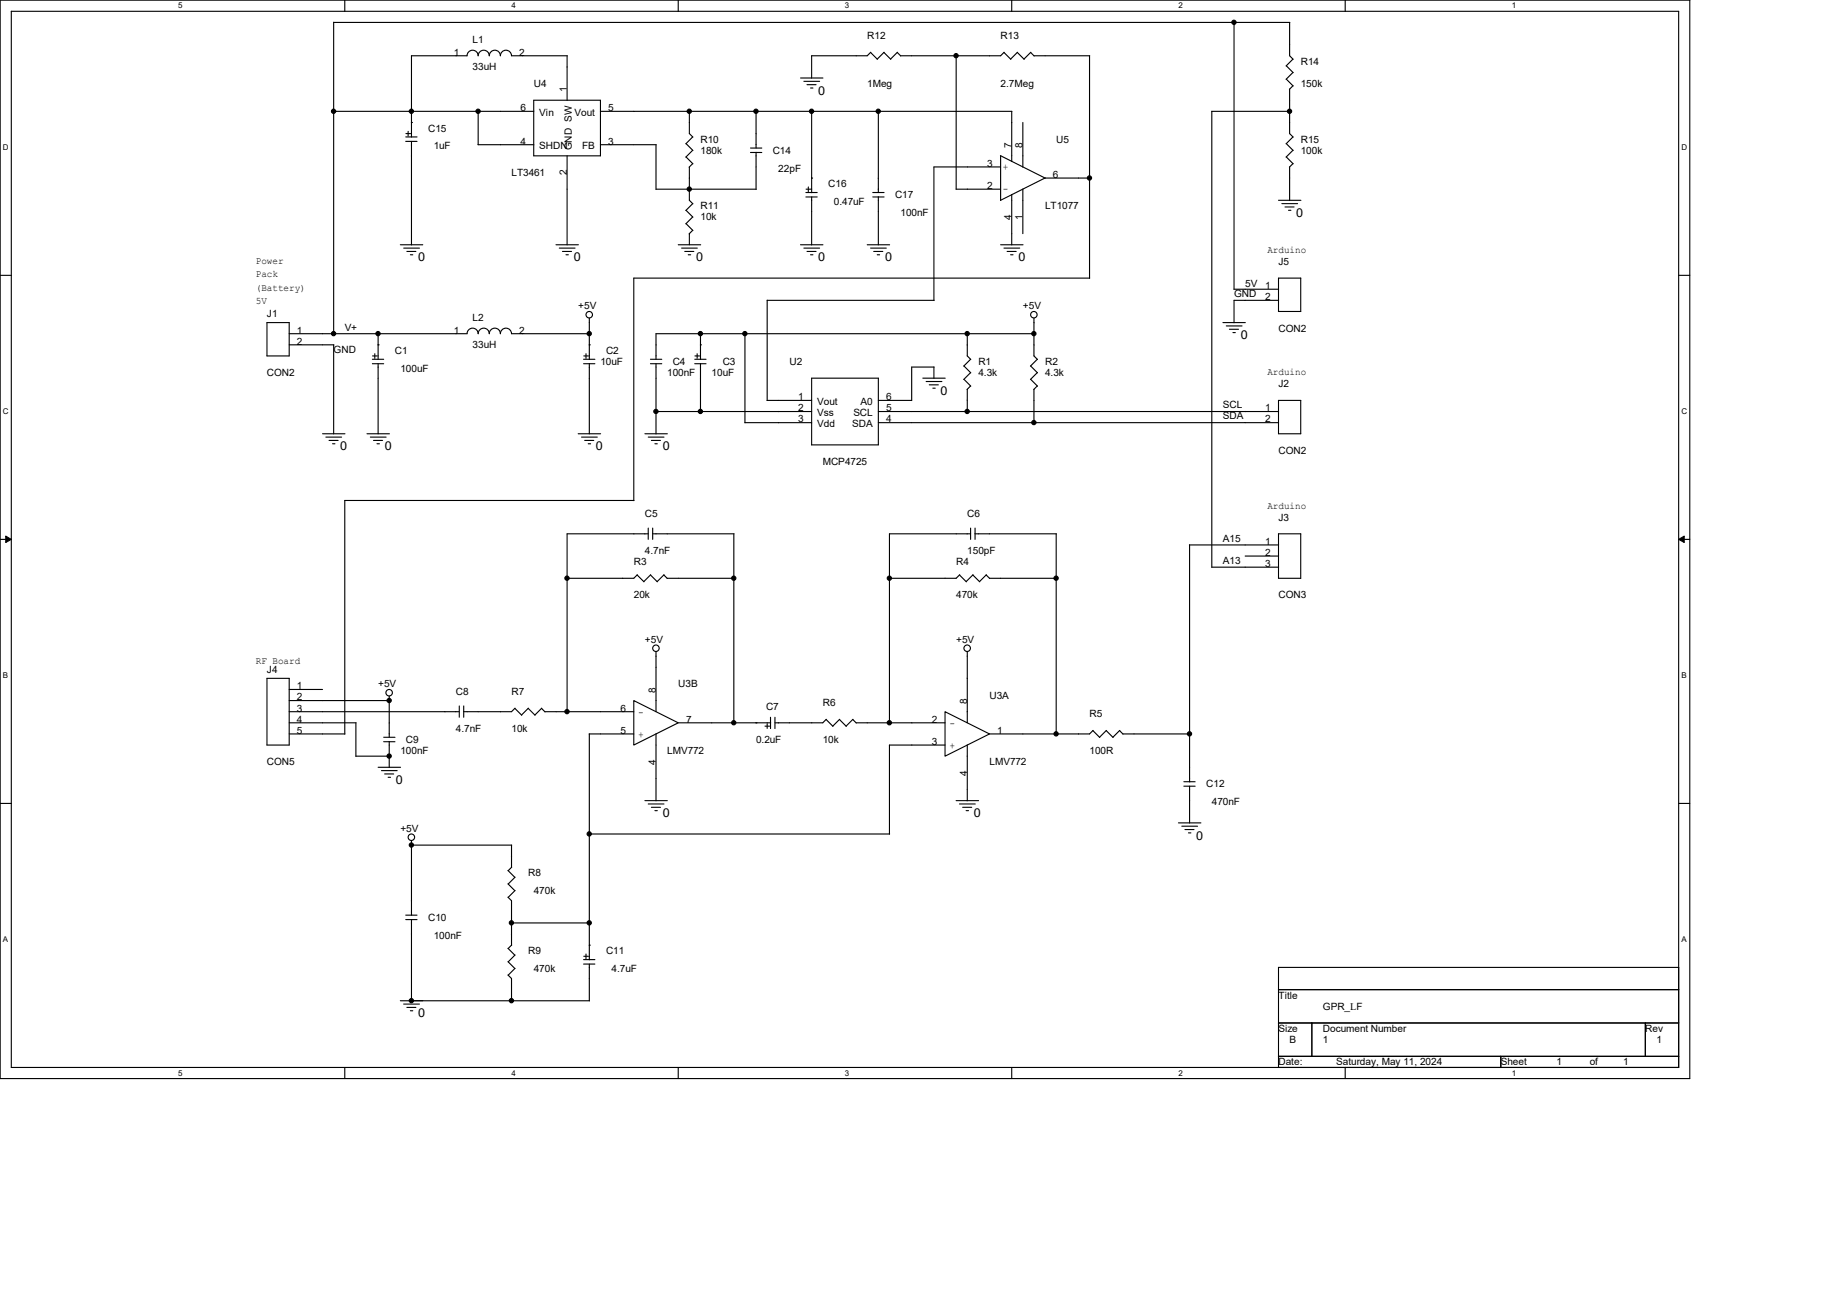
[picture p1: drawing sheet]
<svg xmlns="http://www.w3.org/2000/svg" width="420mm" height="297mm" viewBox="0 0 420 297" stroke-linecap="round" stroke-linejoin="round" font-family="sans-serif">
<path d="M0 0h386.1v246.4h-386.1zM2.6 2.6h381v241.3h-381z" fill="none" stroke="#000" stroke-width=".25"/>
<g fill="#fff">
<path d="M40.7 .3h1v2h-1z"/>
<path d="M40.7 244.1h1v2h-1z"/>
</g>
<path d="M78.8 0v2.6M78.8 243.9v2.5" fill="none" stroke="#000" stroke-width=".25"/>
<g fill="#fff">
<path d="M116.9 .3h1v2h-1z"/>
<path d="M116.9 244.1h1v2h-1z"/>
</g>
<path d="M155 0v2.6M155 243.9v2.5" fill="none" stroke="#000" stroke-width=".25"/>
<g fill="#fff">
<path d="M193.1 .3h1v2h-1z"/>
<path d="M193.1 244.1h1v2h-1z"/>
</g>
<path d="M231.2 0v2.6M231.2 243.9v2.5" fill="none" stroke="#000" stroke-width=".25"/>
<g fill="#fff">
<path d="M269.3 .3h1v2h-1z"/>
<path d="M269.3 244.1h1v2h-1z"/>
</g>
<path d="M307.4 0v2.6M307.4 243.9v2.5" fill="none" stroke="#000" stroke-width=".25"/>
<g fill="#fff">
<path d="M345.5 .3h1v2h-1z"/>
<path d="M345.5 244.1h1v2h-1z"/>
<path d="M.7 32.7h1.2v2h-1.2z"/>
<path d="M384.2 32.7h1.3v2h-1.3z"/>
<path d="M.7 93h1.2v2h-1.2z"/>
<path d="M384.2 93h1.3v2h-1.3z"/>
</g>
<path d="M0 62.9h2.6M383.6 62.9h2.5" fill="none" stroke="#000" stroke-width=".25"/>
<g fill="#fff">
<path d="M.7 153.4h1.2v2h-1.2z"/>
<path d="M384.2 153.4h1.2v2h-1.2z"/>
</g>
<path d="M0 123.2h2.6M383.6 123.2h2.5" fill="none" stroke="#000" stroke-width=".25"/>
<path d="M1.3 122.5l1.3 .7-1.3 .8zM383.6 123.2l1.3-.7v1.5z" fill="#000" stroke="#000" stroke-width=".23"/>
<g fill="#fff">
<path d="M.7 213.7h1.2v2h-1.2z"/>
<path d="M384.2 213.7h1.2v2h-1.2z"/>
</g>
<g fill="none" stroke="#000" stroke-width=".25">
<path d="M76.2 5.1v71.2M76.2 5.1h218.5M129.6 12.7v10.2M129.6 12.7h-12.7a1.27 1.27 0 0 0-1.3-1.2 1.27 1.27 0 0 0-1.3 1.2 1.27 1.27 0 0 0-1.2-1.2 1.27 1.27 0 0 0-1.3 1.2 1.27 1.27 0 0 0-1.3-1.2 1.27 1.27 0 0 0-1.2 1.2 1.27 1.27 0 0 0-1.3-1.2 1.27 1.27 0 0 0-1.3 1.2h-12.7v18.6M182.9 17.8h5.1M183.7 18.6h3.6M184.4 19.3h2.1M198.9 12l1.6 1.5M199 11.9l-.8 .8h-12.7v5.2M202 12l1.5 1.5M202 11.9l-1.6 1.6M205 12l.8 .8"/>
<path d="M205.1 11.9l-1.6 1.6M218.5 12.7v30.5h10.1M229.4 12l1.6 1.5M229.4 11.9l-.8 .8h-22.8M232.5 12l1.5 1.5M232.5 11.9l-1.6 1.6M235.5 12l.8 .8M235.5 11.9l-1.5 1.6M236.3 12.7h12.7M249 12.7v50.9M282 5.1v61M293.9 15l1.6 1.6"/>
<path d="M293.9 18.1l1.6 1.5M294.7 5.1v7.6l.8 .8M295.4 13.5l-1.5 1.6M295.4 16.6l-1.5 1.5M295.4 19.6l-.8 .8M76.2 25.4h45.8M92.7 31.3h2.6M92.7 32.3h2.6M92.8 30.5h1M93.3 30v1.1M94 28h.1M94 32.3v23.7"/>
<path d="M109.2 33.1h12.8M109.3 25.4v7.7M122 22.9h15.2v12.7h-15.2zM129.6 35.6v20.4M137.2 33.1h12.7M137.2 25.4h94M149.9 33.1v10.2l22.9-.1M156.8 32.8l1.5 1.6M156.8 35.9l1.5 1.5M157.5 25.4v5.1l.8 .8M158.3 31.3l-1.6 1.6M158.3 34.3l-1.6 1.6"/>
<path d="M158.3 37.4l-.8 .8v7.6l.8 .8M171.5 34.8h2.6M171.5 33.8h2.6M172.8 25.4v8.4M172.8 34.8v8.5M185.2 20.1h.6M185.5 25.4v18.6M200.7 25.4v18.6M228.6 35.6l10.2 5.1h10.2M228.6 35.6v10.2M228.6 38.1h-15.2v30.6M231.2 25.4v11.5"/>
<path d="M233.7 28v10.2M276.9 25.4h17.8M276.9 25.4v104.2M293.9 32.8l1.6 1.6M293.9 35.9l1.6 1.5M294.7 20.4v10.1l.8 .8M295.4 37.4l-.7 .7v7.7M295.4 31.3l-1.5 1.6M295.4 34.3l-1.5 1.6M91.5 55.9h5.1M92.2 56.7h3.6M93 57.4h2"/>
<path d="M93.8 58.2h.5M127 55.9h5.2M127.8 56.7h3.6M128.5 57.4h2.1M129.3 58.2h.6M155 55.9h5.1M155.7 56.7h3.6M156.5 57.4h2M156.8 48l1.5 1.6M156.8 51.1l1.5 1.6M157.3 58.2h.5M157.5 53.4v2.5"/>
<path d="M158.3 52.6l-.8 .8M158.3 46.5l-1.6 1.6M158.3 49.6l-1.6 1.5M182.9 55.9h5.1M183.7 56.7h3.6M184.2 44h2.5M184.2 45h2.5M184.2 43.2h1.1M184.4 57.4h2.1M184.7 42.7v1.1M185.2 58.2h.6M185.5 40.7h.1"/>
<path d="M185.5 45v11M198.2 55.9h5.1M198.9 56.7h3.6M199.4 44h2.6M199.4 45h2.6M199.6 57.4h2.1M200.4 58.2h.6M200.7 45v11M228.6 55.9h5.2M229.4 56.7h3.6M230.1 57.4h2.1M230.9 58.2h.6"/>
<path d="M231.2 44.4v11.6M233.7 43.2v10.2M238.8 40.6l-10.2 5.2M292.1 45.8h5.2M292.9 46.5h3.6M293.6 47.3h2.1M294.4 48h.6M61 73.7h5.1v7.6h-5.1zM66.1 76.2h40.6a1.27 1.27 0 0 1 1.3-1.2 1.27 1.27 0 0 1 1.3 1.2 1.27 1.27 0 0 1 1.2-1.2 1.27 1.27 0 0 1 1.3 1.2 1.27 1.27 0 0 1 1.3-1.2 1.27 1.27 0 0 1 1.2 1.2 1.27 1.27 0 0 1 1.3-1.2 1.27 1.27 0 0 1 1.3 1.2h17.8M66.1 78.8h10.2l-.1 20.3M86.4 78.8h.1M86.4 76.2v5.9"/>
<path d="M134.7 78.8h.1M134.7 72.7v9.4M160.1 78.8h.1M160.1 76.2v5.9M170.2 76.2v20.4M213.4 68.6h-38.1v22.9M221 76.2v5.1l.8 .8M236.3 72.7v8.6l.8 .8M236.3 76.2h-86.4v5.9M249 63.5h-104.2v50.9M279.4 73.7h5.2M280.2 74.5h3.6"/>
<path d="M280.9 75.2h2.1M281.7 76h.6M281.9 66.1h10.2M292.1 63.5h5.1v7.7h-5.1zM292.1 68.6h-10.1v5.1M73.7 99.1h5.1M74.5 99.9h3.6M83.9 99.1h5.1M84.6 99.9h3.6M85.1 82.1h2.6M85.1 83.1h2.6M85.1 81.3h1.1"/>
<path d="M85.6 80.8v1.1M86.4 83.1v16M132.1 99.1h5.1M132.9 99.9h3.6M133.4 82.1h2.5M133.4 83.1h2.5M133.4 81.3h1.1M133.9 80.8v1.1M134.7 83.1v16M147.4 99.1h5.1M148.1 99.9h3.6M148.6 82.1h2.6"/>
<path d="M148.6 83.1h2.6M149.9 83.1v16M149.9 94h35.6M158.8 82.1h2.5M158.8 83.1h2.5M158.8 81.3h1.1M159.3 80.8v1.1M160.1 83.1v11M170.2 96.6h15.3M175.3 91.5h10.2M185.5 86.4h15.2v15.2h-15.2zM200.7 91.5h7.6"/>
<path d="M200.7 94h91.4M200.7 96.6h91.4M210.9 86.4h5.1M211.6 87.2h3.6M212.3 87.9h2.1M213.1 88.7h.6M213.4 86.4v-2.5h-5.1v7.6M220.3 83.6l1.5 1.6M220.3 86.7l1.5 1.5M221 88.9v5.2M221.8 82.1l-1.6 1.6M221.8 85.1l-1.6 1.6"/>
<path d="M221.8 88.2l-.8 .8M235.5 86.7l1.6 1.5M236.3 88.9v7.7M237 82.1l-1.5 1.6 1.6 1.5M237 85.1l-1.5 1.6M237 88.2l-.8 .8M292.1 91.5h5.1v7.6h-5.1zM75.2 100.6h2.1M76 101.4h.5M85.3 100.6h2.1M86.1 101.4h.6M133.6 100.6h2.1"/>
<path d="M134.4 101.4h.6M144.9 114.3h-66.1v53.4M148.8 100.6h2.1M149.6 101.4h.6M145.6 131.4l1.6 1.5M145.6 131.3l-.8 .8h-15.2M148.1 122h-18.5v40.6M148.1 120.6v2.6M148.6 131.4l1.6 1.5M148.7 131.3l-1.6 1.6M149.1 122h18.6M149.1 120.6v2.6"/>
<path d="M151.7 131.4l.8 .8M151.7 131.3l-1.5 1.6M152.4 132.1h15.3M167.7 122v43.2M219.2 131.4l1.6 1.5M219.3 131.3l-.8 .8h-15.3M221.8 122h-18.6v43.2M221.8 120.6v2.6M222.3 131.4l1.6 1.5M222.3 131.3l-1.5 1.6M222.8 122h18.6l-.1 45.7M222.8 120.6v2.6"/>
<path d="M226.1 132.1h15.3M226.1 132.2l-.7-.9-1.6 1.6M284.5 127h7.6M292.1 122h5.1v10.1h-5.1zM292.1 124.5h-20.3v54.1M292.1 129.6h-15.2M61 155h5.1v15.2h-5.1zM66.1 157.5h7.6M88.9 159v9.4M149.9 148.9v13.7M221 148.9v16.2M66.1 167.7h12.7"/>
<path d="M66.1 165.1h15.3l-.1 7.7M66.1 160.1h22.9M66.1 162.6h38.8M81.3 172.8h7.7M86.4 175.3h5.1M87.2 176.1h3.6M87.7 169.5h2.6M87.7 168.4h2.6M87.9 176.8h2.1M88.7 177.6h.5M88.9 169.4v5.9M104.9 161.3v2.6"/>
<path d="M106 161.3v2.6M117.6 161.8l1.6 1.6M117.7 161.8l-.8 .8h-11M120.7 161.8l1.6 1.6M120.7 161.8l-1.5 1.6M123.7 161.8l.8 .8M123.8 161.8l-1.6 1.6M124.5 162.6h20.3M144.8 160.1l10.2 5-10.2 5.1zM144.8 167.7h-10.1v51.6M149.9 167.6v15.4M155 165.1h21.1"/>
<path d="M172.8 165.1h.1M174.8 165.9h1.1M175.3 165.4v1M176.1 163.9v2.6M177.1 163.9v2.6M188.8 164.4l1.5 1.5M188.8 164.3l-.8 .8h-10.9M191.8 164.4l1.6 1.5M191.9 164.3l-1.6 1.6M194.9 164.4l.8 .8M194.9 164.3l-1.6 1.6M215.9 162.6l10.2 5.1-10.2 5.1z"/>
<path d="M215.9 170.2h-12.7v20.4M215.9 165.1h-20.3M221 170.2v12.8M249.7 166.9l1.6 1.6M249.8 166.9l-.8 .8h-22.9M252.8 166.9l-1.6 1.5M255.8 166.9l.8 .8M255.9 166.9l-1.6 1.6-1.5-1.6M256.6 167.7h15.3M270.5 178.6h2.6M270.5 179.6h2.6M271.8 179.6v8.4"/>
<path d="M0 183.6h2.6M94 192.1v17M94 193.1h22.9M116.1 198.9l1.5 1.5M116.9 193.1v5.1M116.9 198.1l-.8 .8M134.7 190.5h68.6M147.4 182.9h5.1M148.1 183.7h3.6M148.8 184.4h2.1M149.6 185.2h.6M218.5 182.9h5.1"/>
<path d="M219.2 183.7h3.6M220 184.4h2M220.8 185.2h.5M269.3 188h5.1M270 188.8h3.6M270.8 189.5h2M271.6 190.3h.5M383.6 183.6h2.5M92.7 209.1h2.6M92.7 210.1h2.6M94 210.1v18.6M116.1 219.7l1.5 1.6"/>
<path d="M116.1 216.7l1.5 1.5M116.1 205l.8 .8v10.1M116.1 201.9l1.5 1.6M116.9 210.9h17.8M116.9 215.9l-.8 .8M117.7 218.2l-1.6 1.6M117.7 203.5l-1.6 1.5M117.7 200.4l-1.6 1.6M133.4 219.2h2.5M133.4 218.5h1.1M133.9 218v1M134.7 215.9h.1"/>
<path d="M91.5 228.6h43.2M92.2 229.4h3.6M93 230.2h2M93.8 230.9h.5M116.1 222.8l.8 .8v5.1M117.7 221.2l-1.6 1.6M133.4 220.3h2.5M134.7 220.3v8.4M292.1 221h91.5v22.9h-91.5zM292.1 226.1h91.5M292.1 233.7h91.5M299.8 233.7v7.6"/>
<path d="M376 233.7v7.6M292.1 241.3h91.5M342.9 241.3v2.6"/>
<circle cx="134.6" cy="71.9" r=".74"/>
<circle cx="236.2" cy="71.9" r=".74"/>
<circle cx="88.9" cy="158.3" r=".74"/>
<circle cx="149.9" cy="148.1" r=".74"/>
<circle cx="221" cy="148.1" r=".74"/>
<circle cx="94" cy="191.3" r=".74"/>
</g>
<g fill="#000" stroke="#000" stroke-width=".25">
<circle cx="218.5" cy="12.7" r=".49"/>
<circle cx="282" cy="5.1" r=".49"/>
<circle cx="76.2" cy="25.4" r=".49"/>
<circle cx="94" cy="25.4" r=".49"/>
<circle cx="109.2" cy="25.4" r=".49"/>
<circle cx="157.5" cy="25.4" r=".49"/>
<circle cx="172.7" cy="25.4" r=".49"/>
<circle cx="185.4" cy="25.4" r=".49"/>
<circle cx="200.7" cy="25.4" r=".49"/>
<circle cx="294.7" cy="25.4" r=".49"/>
<circle cx="157.5" cy="43.2" r=".49"/>
<circle cx="248.9" cy="40.7" r=".49"/>
<circle cx="76.2" cy="76.2" r=".49"/>
<circle cx="86.4" cy="76.2" r=".49"/>
<circle cx="134.6" cy="76.2" r=".49"/>
<circle cx="160" cy="76.2" r=".49"/>
<circle cx="170.2" cy="76.2" r=".49"/>
<circle cx="221" cy="76.2" r=".49"/>
<circle cx="236.2" cy="76.2" r=".49"/>
<circle cx="149.9" cy="94" r=".49"/>
<circle cx="160" cy="94" r=".49"/>
<circle cx="221" cy="94" r=".49"/>
<circle cx="236.2" cy="96.5" r=".49"/>
<circle cx="129.6" cy="132.1" r=".49"/>
<circle cx="167.7" cy="132.1" r=".49"/>
<circle cx="203.2" cy="132.1" r=".49"/>
<circle cx="241.3" cy="132.1" r=".49"/>
<circle cx="88.9" cy="160" r=".49"/>
<circle cx="88.9" cy="172.7" r=".49"/>
<circle cx="129.6" cy="162.6" r=".49"/>
<circle cx="167.7" cy="165.1" r=".49"/>
<circle cx="203.2" cy="165.1" r=".49"/>
<circle cx="241.3" cy="167.7" r=".49"/>
<circle cx="271.8" cy="167.7" r=".49"/>
<circle cx="94" cy="193.1" r=".49"/>
<circle cx="134.6" cy="190.5" r=".49"/>
<circle cx="116.9" cy="210.8" r=".49"/>
<circle cx="134.6" cy="210.8" r=".49"/>
<circle cx="94" cy="228.6" r=".49"/>
<circle cx="116.9" cy="228.6" r=".49"/>
</g>
<g font-size="2.8">
<text x="187" y="21.6">0</text>
<text x="296.2" y="49.6">0</text>
<text x="95.5" y="59.7">0</text>
<text x="131.1" y="59.7">0</text>
<text x="159" y="59.7">0</text>
<text x="187" y="59.7">0</text>
<text x="202.2" y="59.7">0</text>
<text x="232.7" y="59.7">0</text>
<text x="283.5" y="77.5">0</text>
<text x="214.9" y="90.2">0</text>
<text x="77.8" y="102.9">0</text>
<text x="87.9" y="102.9">0</text>
<text x="136.2" y="102.9">0</text>
<text x="151.4" y="102.9">0</text>
<text x="90.5" y="179.1">0</text>
<text x="151.4" y="186.7">0</text>
<text x="222.5" y="186.7">0</text>
<text x="273.3" y="191.8">0</text>
<text x="95.5" y="232.5">0</text>
</g>
<g font-size="2.3">
<text x="108" y="9.7">L1</text>
<text x="198.2" y="9">R12</text>
<text x="228.6" y="9">R13</text>
<text x="103.7" y="12.7">1</text>
<text x="108" y="16.1">33uH</text>
<text x="118.7" y="12.7">2</text>
<text x="297.2" y="14.8">R14</text>
<text x="122" y="19.9">U4</text>
<text x="129.5" y="21.1" transform="rotate(-90 129.5 21.1)">1</text>
<text x="198.2" y="19.9">1Meg</text>
<text x="228.6" y="19.9">2.7Meg</text>
<text x="297.2" y="19.9">150k</text>
<text x="118.9" y="25.4">6</text>
<text x="123.2" y="26.5">Vin</text>
<text x="131.3" y="26.5">Vout</text>
<text x="139" y="25.4">5</text>
<text x="97.8" y="30.1">C15</text>
<text x="99.1" y="34.1">1uF</text>
<text x="118.9" y="33">4</text>
<text x="123.2" y="34.1">SHDN</text>
<text x="130.6" y="34.3" transform="rotate(-90 130.6 34.3)">GND SW</text>
<text x="133" y="34.1">FB</text>
<text x="139" y="33">3</text>
<text x="160.1" y="32.6">R10</text>
<text x="160.1" y="35.1">180k</text>
<text x="176.6" y="35.1">C14</text>
<text x="231.1" y="33.8" transform="rotate(-90 231.1 33.8)">7</text>
<text x="233.7" y="33.8" transform="rotate(-90 233.7 33.8)">8</text>
<text x="241.3" y="32.6">U5</text>
<text x="297.2" y="32.6">R15</text>
<text x="297.2" y="35.1">100k</text>
<text x="116.9" y="40.2">LT3461</text>
<text x="129.5" y="40" transform="rotate(-90 129.5 40)">2</text>
<text x="177.8" y="39.2">22pF</text>
<text x="225.6" y="38.1">3</text>
<text x="229.2" y="38.7">+</text>
<text x="240.6" y="40.6">6</text>
<text x="160.1" y="47.8">R11</text>
<text x="189.3" y="42.8">C16</text>
<text x="190.5" y="46.8">0.47uF</text>
<text x="204.5" y="45.3">C17</text>
<text x="225.6" y="43.2">2</text>
<text x="229.2" y="43.8">-</text>
<text x="238.8" y="47.8">LT1077</text>
<text x="160.1" y="50.4">10k</text>
<text x="205.8" y="49.4">100nF</text>
<text x="231.1" y="50.2" transform="rotate(-90 231.1 50.2)">4</text>
<text x="233.7" y="50.2" transform="rotate(-90 233.7 50.2)">1</text>
<text x="289.6" y="57.8">Arduino</text>
<text x="58.5" y="60.3">Power</text>
<text x="58.5" y="63.4">Pack</text>
<text x="284.5" y="65.6">5V</text>
<text x="292.1" y="60.5">J5</text>
<text x="58.5" y="66.4">(Battery)</text>
<text x="58.5" y="69.5">5V</text>
<text x="132.1" y="70.7">+5V</text>
<text x="233.7" y="70.7">+5V</text>
<text x="282" y="67.9">GND</text>
<text x="289.1" y="66">1</text>
<text x="289.1" y="68.6">2</text>
<text x="61" y="72.5">J1</text>
<text x="67.9" y="76.2">1</text>
<text x="78.8" y="75.5">V+</text>
<text x="103.7" y="76.2">1</text>
<text x="108" y="73.2">L2</text>
<text x="118.7" y="76.2">2</text>
<text x="292.1" y="75.8">CON2</text>
<text x="67.9" y="78.7">2</text>
<text x="76.2" y="80.6">GND</text>
<text x="90.2" y="80.9">C1</text>
<text x="108" y="79.6">33uH</text>
<text x="137.2" y="83.4">10uF</text>
<text x="138.5" y="80.9">C2</text>
<text x="153.7" y="83.4">C4</text>
<text x="165.1" y="83.4">C3</text>
<text x="180.4" y="83.4">U2</text>
<text x="223.6" y="83.4">R1</text>
<text x="238.8" y="83.4">R2</text>
<text x="61" y="85.9">CON2</text>
<text x="91.5" y="84.9">100uF</text>
<text x="152.4" y="85.9">100nF</text>
<text x="162.6" y="85.9">10uF</text>
<text x="223.6" y="85.9">4.3k</text>
<text x="238.8" y="85.9">4.3k</text>
<text x="289.6" y="85.7">Arduino</text>
<text x="292.1" y="88.5">J2</text>
<text x="182.4" y="91.4">1</text>
<text x="182.4" y="94">2</text>
<text x="186.7" y="92.5">Vout</text>
<text x="186.7" y="95.1">Vss</text>
<text x="195" y="95.1">SCL</text>
<text x="196.6" y="92.5">A0</text>
<text x="202.5" y="94">5</text>
<text x="202.5" y="91.4">6</text>
<text x="279.4" y="95.8">SDA</text>
<text x="279.4" y="93.3">SCL</text>
<text x="289.1" y="94">1</text>
<text x="182.4" y="96.5">3</text>
<text x="186.7" y="97.6">Vdd</text>
<text x="194.7" y="97.6">SDA</text>
<text x="202.5" y="96.5">4</text>
<text x="289.1" y="96.5">2</text>
<text x="188" y="106.3">MCP4725</text>
<text x="292.1" y="103.7">CON2</text>
<text x="147.4" y="118.2">C5</text>
<text x="221" y="118.2">C6</text>
<text x="289.6" y="116.2">Arduino</text>
<text x="292.1" y="119">J3</text>
<text x="279.4" y="123.8">A15</text>
<text x="289.1" y="124.5">1</text>
<text x="144.8" y="129.1">R3</text>
<text x="147.4" y="126.6">4.7nF</text>
<text x="218.5" y="129.1">R4</text>
<text x="221" y="126.6">150pF</text>
<text x="279.4" y="128.9">A13</text>
<text x="289.1" y="127">2</text>
<text x="289.1" y="129.5">3</text>
<text x="144.8" y="136.7">20k</text>
<text x="218.5" y="136.7">470k</text>
<text x="292.1" y="136.7">CON3</text>
<text x="147.4" y="146.9">+5V</text>
<text x="218.5" y="146.9">+5V</text>
<text x="58.5" y="151.8">RF Board</text>
<text x="61" y="153.8">J4</text>
<text x="67.9" y="157.5">1</text>
<text x="67.9" y="160">2</text>
<text x="86.4" y="157.1">+5V</text>
<text x="104.2" y="158.8">C8</text>
<text x="116.9" y="158.8">R7</text>
<text x="149.9" y="158.3" transform="rotate(-90 149.9 158.3)">8</text>
<text x="155" y="157.1">U3B</text>
<text x="188" y="161.4">R6</text>
<text x="221" y="160.8" transform="rotate(-90 221 160.8)">8</text>
<text x="226.1" y="159.6">U3A</text>
<text x="67.9" y="162.6">3</text>
<text x="67.9" y="165.1">4</text>
<text x="67.9" y="167.6">5</text>
<text x="104.2" y="167.2">4.7nF</text>
<text x="116.9" y="167.2">10k</text>
<text x="141.8" y="167.6">5</text>
<text x="141.8" y="162.6">6</text>
<text x="147.1" y="162.2" transform="rotate(-180 147.1 162.2)">-</text>
<text x="147.1" y="167.3" transform="rotate(-180 147.1 167.3)">+</text>
<text x="156.8" y="165.1">7</text>
<text x="175.1" y="162.1">C7</text>
<text x="212.9" y="165.1">2</text>
<text x="218.2" y="164.8" transform="rotate(-180 218.2 164.8)">-</text>
<text x="227.9" y="167.6">1</text>
<text x="249" y="163.9">R5</text>
<text x="91.5" y="172.3">100nF</text>
<text x="92.8" y="169.8">C9</text>
<text x="152.4" y="172.3">LMV772</text>
<text x="172.8" y="169.8">0.2uF</text>
<text x="188" y="169.8">10k</text>
<text x="212.9" y="170.2">3</text>
<text x="218.2" y="169.8" transform="rotate(-180 218.2 169.8)">+</text>
<text x="249" y="172.3">100R</text>
<text x="61" y="174.8">CON5</text>
<text x="149.9" y="174.7" transform="rotate(-90 149.9 174.7)">4</text>
<text x="221" y="177.2" transform="rotate(-90 221 177.2)">4</text>
<text x="226.1" y="174.8">LMV772</text>
<text x="275.6" y="179.9">C12</text>
<text x="276.9" y="184">470nF</text>
<text x="91.5" y="190.1">+5V</text>
<text x="120.7" y="200.2">R8</text>
<text x="122" y="204.3">470k</text>
<text x="97.8" y="210.4">C10</text>
<text x="99.1" y="214.5">100nF</text>
<text x="120.7" y="218">R9</text>
<text x="138.5" y="218">C11</text>
<text x="122" y="222.1">470k</text>
<text x="139.7" y="222.1">4.7uF</text>
<text x="292.1" y="228.2">Title</text>
<text x="302.3" y="230.7">GPR_LF</text>
<text x="292.1" y="235.8">Size</text>
<text x="294.7" y="238.3">B</text>
<text x="302.3" y="238.3">1</text>
<text x="302.3" y="235.8">Document Number</text>
<text x="376" y="235.8">Rev</text>
<text x="378.5" y="238.3">1</text>
<text x="292.1" y="243.4">Date:</text>
<text x="305.4" y="243.4">Saturday, May 11, 2024</text>
<text x="342.9" y="243.4">Sheet</text>
<text x="355.6" y="243.4">1</text>
<text x="363.3" y="243.4">of</text>
<text x="370.9" y="243.4">1</text>
</g>
<g font-size="1.8">
<text x="40.7" y="1.9">5</text>
<text x="116.9" y="1.9">4</text>
<text x="193.1" y="1.9">3</text>
<text x="269.3" y="1.9">2</text>
<text x="345.5" y="1.9">1</text>
<text x=".7" y="34.3">D</text>
<text x="384.2" y="34.3">D</text>
<text x=".7" y="94.7">C</text>
<text x="384.2" y="94.7">C</text>
<text x=".7" y="155">B</text>
<text x="384.2" y="155">B</text>
<text x=".7" y="215.3">A</text>
<text x="384.2" y="215.3">A</text>
<text x="40.7" y="245.7">5</text>
<text x="116.9" y="245.7">4</text>
<text x="193.1" y="245.7">3</text>
<text x="269.3" y="245.7">2</text>
<text x="345.5" y="245.7">1</text>
</g>
</svg>
